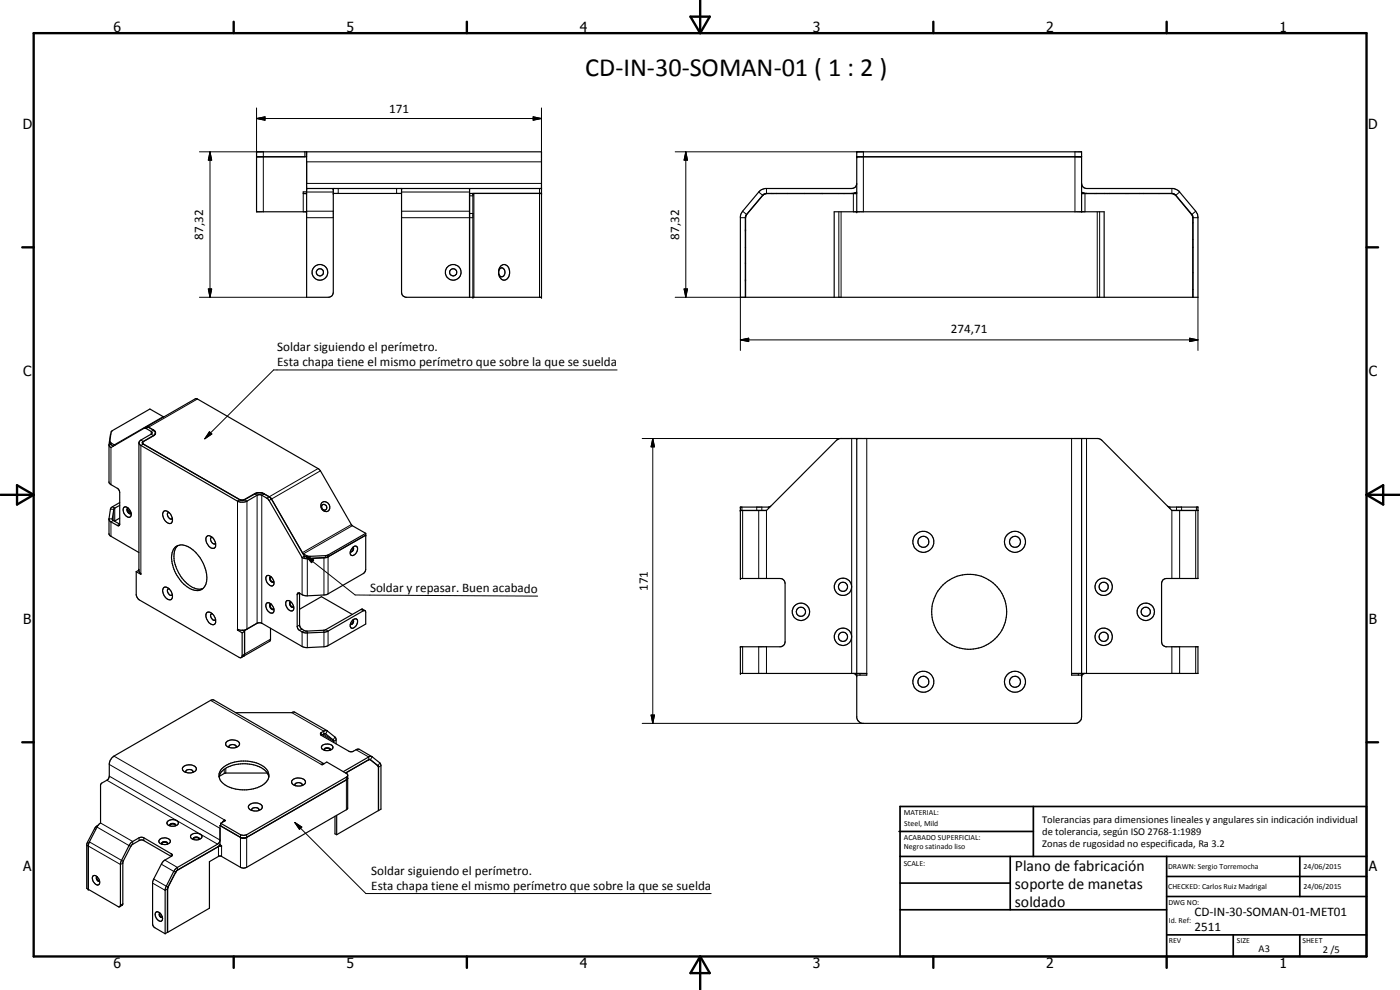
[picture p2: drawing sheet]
<svg xmlns="http://www.w3.org/2000/svg" width="420mm" height="297mm" viewBox="0 0 420 297" stroke-linecap="round" stroke-linejoin="round" font-family="sans-serif">
<g fill="none" stroke="#000" stroke-width=".35">
<path d="M77 47h15M91.5 45.6v1.4M92 45.6v43.6h6.8l.8-.4 .4-.8v-31.4M92 57.6h-1v.5h1M92 56.6h70.5M100 58h20.5M120.5 56.6v31.1l.4 1.1 .8 .4h40.8v-43.6h-85.5v17.9h15M140.9 58h21.6M140.9 56.6v32.6M141.9 58v31.2M228.9 58.6l-5 6-.2 .7M228.9 58.6l-4.8 5.7-.3 1"/>
<path d="M229.1 58.4l-.2 .2M230 58l27.1 .1M230 58l-.9 .4M230 58v.1M230.1 58.1l-1 .4M231.5 58v.1M232 58v.1M233.1 58v.1M236.3 58v.1M241.5 58v.1M246.5 58v.1M246.9 58l-.1 .1"/>
<path d="M253.3 58v.1M255.6 58v.1M256.7 57.8l-.7 .2M256.8 57.9l-.7 .1M257.1 55a1.45 1.45 0 0 1-1.5 1.6h-26l-1.1 .3-.5 .4-5.1 6.1-.7 1.5v24.3h137.3l-.1-24.7-.6-1.1-5-6.1-1.7-.7h-26a1.52 1.52 0 0 1-1.5-1.6M257.1 57.7l-.4 .1M257.1 47h67.5M257.1 57.7l-.3 .2M324.6 57.7l.3 .1M324.6 57.7l.3 .2M324.9 57.8l.8 .2M324.9 57.9l.7 .1"/>
<path d="M328.6 58v.1M329.1 58v.1M331.4 58l.1 .1M332.5 58v.1M332.9 58v.1M337.9 58v.1M338.5 58v.1M342 58v.1M343.1 58v.1M347.9 58v.1M351.7 58.1l.8 .2 .4 .3M351.7 58l-27.1 .1"/>
<path d="M351.7 58l.3 .1M351.7 58v.1M352.2 58.2l.6 .4M352.8 58.6l5.1 6.2 .1 24.4M352.9 58.6l5.1 6.2v24.4M150.3 79.8a1.64 1.64 0 0 1 1.8-.1 1.64 1.64 0 0 1 .8 1.6 2.1 2.1 0 0 1-1.9 2.7 2.63 2.63 0 0 1-.7-4.2zM223.7 65.3v23.9M223.7 74.2h.1M223.7 79h.1M223.7 69h.1M223.7 65.3h.1M223.7 69.2h.1"/>
<path d="M223.8 65.3v23.9M257.1 63.5v-17.9h67.5v17.9M358 74.2h.1M358 71.9h.1M358 66.8h.1M149.6 81.6a.98 .98 0 0 1 1-1.3 .98 .98 0 0 1 .9 1.3 .98 .98 0 0 1-.4 1.3 .98 .98 0 0 1-1.3-.5l-.2-.6M223.7 84h.1M223.7 84.2h.1M250.3 89.2v-25.7h81.1v25.7M358 86.9h.1M358 81.8h.1M33 132.6l1.6 .9"/>
<path d="M33.3 130.2l-.6 3.1v11.5l.6 .6 2.1 1.2 .4 .7 .1 10M41.7 133l.6 .6 29.2 16.9 .7 .2 1.7-.2 3.9-2.1 .6 .1 1.9 1.1 10.4 17.7M42.7 133l29.3 16.9M42.8 133l29.4 17h1l3.8-2M43.2 128.5l.6 .1 1.7 .9 .1 .4-.2 .4-3.1 1.7-.6 .8v38.5l.6 1-1.4-.8M43.2 128.5l-9.9 5.8-.6-.7M43.9 128.1l.7 .1M43.9 128.1l-.7 .4M43.9 128.1l14.7-8.4 .5-.1 36.6 21.1 .5 .6 9.3 16.2 4.3 2.5M44.6 128.2l1.7 1 .4 .6M44.6 128.2l1.7 1M46.5 129.4l.1 .8"/>
<path d="M46.6 130l-.3 .5-3.6 2.1v.4M46.6 130.2l-.5 .5-3 1.8-.4 .6M46.7 130l-.1 .2M49.2 125.1l-4.2-2.4-11.5 6.7-.5 3.7 .9 .7M257.1 131.6v83.8l.3 .7 .7 .7 .7 .2h64.1a2.07 2.07 0 0 0 1.7-1.9v-83.5M32.7 155.9l.4 .5 2.3 1.3h.4l.1-.4M35.9 151.6l-1.7 1.1-.5 3 .2 .4 2 1.2M35.9 150.8l-2.7 1.8a21.9 21.9 0 0 0-.4 7.8l8.9 5.4M35.9 155.4l-1.5 1M37.1 152.3a1.34 1.34 0 0 1 2 .9 1.21 1.21 0 0 1-.4 2 2.25 2.25 0 0 1-1.6-2.9zM38.3 153.2l.3-.2 .6 1.1M38.3 152.5v.8l.8 .8"/>
<path d="M38.5 152.5l-.2 .1a1.07 1.07 0 0 0 .8 1.5M39.2 153.6l-.2 .1M39.3 153.9l-.2 .2M49.1 153.4a2.07 2.07 0 0 1 2.5 1.8 1.08 1.08 0 0 1 .1 1.3 1.08 1.08 0 0 1-1.2 .5 2.72 2.72 0 0 1-1.4-3.6zM50.7 153.8a1.05 1.05 0 0 0 .1 1.8l.7 .1 .2-.2M72.1 150h.9M77 147.9l1.3-.1 2.5 1.3M77.7 147.8l-1 .2-3.5 2M78.1 147.8l.3 .1M78.6 147.9l2.2 1.2M80.8 149.1l.7 .6 9.8 17.2M96.6 151.6a.84 .84 0 0 1 1.4 .3 .84 .84 0 0 1-.8 1.1 1.05 1.05 0 0 1-.6-1.4z"/>
<path d="M96.6 150.8a1.51 1.51 0 0 1 2.2 .6 1.51 1.51 0 0 1-.9 2.1 1.68 1.68 0 0 1-1.4-.9 1.68 1.68 0 0 1 .1-1.8zM222.2 153.2h7.8l21-21.1 1.1-.5h77.5l1.1 .5 21 21.1h7.8M231.2 152l-.4 .1h-8.6v21.5h11.9l.6 .1 .7 .5 .2 .8v17.8l-.2 .6-1 .7h-12.2v8h37.9v.5h-3M350.4 151.8l.5 .3h8.6v21.5h-9.4l-.6 .1-.6 .5-.3 .8v17.8l.4 .8 .8 .5h9.7v8h-37.9v.5h3M40.9 171.5v7.1l.7 1.3 30.5 17.5 .6-.5v-7M41.6 171.1l.1 .1M41.6 171.1l-.7 .4M41.6 170.9h.1M41.6 170.9v.2M41.7 170.8l-.1 .1M50.7 176.7h-.1a1.15 1.15 0 0 0 .4 1.9l.7-.2M50.7 176.7l-.7-.5a1.02 1.02 0 0 0-1.2 .4 1.02 1.02 0 0 0 .1 1.2 2.03 2.03 0 0 0 2.6 1.9l.2-1.3"/>
<path d="M50.7 176.7l.7 .8 .3 .9M52.5 164.3a4.2 4.2 0 0 1 5.5 .8 11.4 11.4 0 0 1 4 9.4 3.1 3.1 0 0 1-5 2.1 10.9 10.9 0 0 1-5.3-10.8zM53.4 163.7a6.4 6.4 0 0 0-.4 6.9 10.4 10.4 0 0 0 6.2 6.1l1.7-.1M62 161a1.54 1.54 0 0 1 2.3 1.1 1.55 1.55 0 0 1-.1 2.4 2.4 2.4 0 0 1-2.3-2.1zM63.7 161.2a1.07 1.07 0 0 0-.5 1.2 1.07 1.07 0 0 0 1 .8l.5-.2M80 172.9a1.47 1.47 0 0 1 2.1 1.2 1.06 1.06 0 0 1-.7 1.7 2.38 2.38 0 0 1-1.4-2.9zM81.1 173.2a1.16 1.16 0 0 0 1 1.5M81.1 173.1a.99 .99 0 0 0 0 1.1 .99 .99 0 0 0 1 .4l.1-.1M81.4 173.1l-.3 .1M89.9 178h-.5l-.2 .4v9.6l.2 .7a3.6 3.6 0 0 0 2.8 1.2l6-.4 11-6.3 .5 .2 .1 3.8-11.3 6.5-.9 .3-5.4 .3-1.3-.2-12.7-7.2-1 .1-3.8 2.2M89.9 178l.1 10a2.54 2.54 0 0 0 2.1 1.4l5.3-.3 11.1-6.3 1 .4M91.3 166.9l-.6 .4"/>
<path d="M91.3 166.9h.2M91.3 166.9l1.6 .6 5.4-.4M98.5 167l-1.3 .4-5 .2-1.5-.3M105.8 164.3l.6-.4h.4a1.57 1.57 0 0 1-.4 2.5l-.6 .3-.5-.2-.2-.3 .2-1.1zM105.8 164.3l.2 .1M106 164.4a.99 .99 0 0 1-.8 1.1M106 164.4a.79 .79 0 0 1-.1 .8 .79 .79 0 0 1-.8 .3M109.8 160v10.9l-.6 1.1-11.3 6.4-6 .4-1-.2-1-.6M109.8 160.6l-11.3 6.4M109.8 160l-11.7 6.7-5.5 .2-.6-.1-1.2-1M62 183.9a1.45 1.45 0 0 1 2.2 .8 1.99 1.99 0 0 1 0 2.7 2.64 2.64 0 0 1-2.2-3.5zM63.7 184.1h-.2a1.09 1.09 0 0 0 .3 1.8l.7 .2 .2-.3"/>
<path d="M71.3 189.1l1.4 .8M71.5 188.9l1.7 .2M71.5 188.9l-.2-.1v.3M71.5 188.9l-.2 .2M72.8 189.1l.6 .4-.7 .4M72.9 189.1v.1M73.1 196.9l-.7 .4M73.2 189.1l.2 .1M73.4 189.2v7.3l-.3 .4M74.1 188.8l-.9 .3M80 181.1a1.63 1.63 0 0 1 2.2 1.4v.6a.91 .91 0 0 1-.7 .9 .91 .91 0 0 1-1-.6 2.28 2.28 0 0 1-.5-2.3zM81.1 181.4v.1a1.18 1.18 0 0 0 1 1.3"/>
<path d="M81.1 181.3a.99 .99 0 0 0 0 1.1 .99 .99 0 0 0 1 .4l.1-.1M81.2 188.5v3.5l-.2 .3-7.9 4.6M81.4 181.2l-.3 .2M85.9 180.4l.7-.2a2.48 2.48 0 0 1 1.5 2.7 1.22 1.22 0 0 1-2-.7l-.3-.9zM87.2 180.6a1.12 1.12 0 0 0 .8 1.6M87.2 180.6a.98 .98 0 0 0-.1 1.1 .98 .98 0 0 0 .9 .5M87.2 180.6h.1M88.1 182l-.1 .2M89.9 182.8l6.6-3.8 9.2 5.4M105.1 187.2l.1 .2M105.8 186.1a.84 .84 0 0 1 .8-.4 .84 .84 0 0 1 .7 .5 2.12 2.12 0 0 1-1.7 2.3 1.49 1.49 0 0 1 .2-2.4zM105.8 186.1l.2 .1"/>
<path d="M106 186.2l-.1 .7-.6 .4M106 186.2a.85 .85 0 0 1-.8 1.1M70.7 213.8h16.9l.6-.2 10 5.6M256.1 202.1l.6 .2 .4 .8M258.1 202.1v.5M323.6 202.1v.5M325.6 202.1l-.8 .3-.2 .7M54.9 230.2a2.89 2.89 0 0 1 3.9 .1l.2 .4a2.5 2.5 0 0 1-4.2 .3zM55.8 231.8l-.1-.2a1.2 1.2 0 0 1 1.1-.7 1.2 1.2 0 0 1 1.1 .7v.2M65.7 233.1a6 6 0 0 1 5.2-3.7 10.2 10.2 0 0 1 9.1 2.2l.7 1.5M66.5 230.7a10.5 10.5 0 0 1 13.5 .2 2.99 2.99 0 0 1-1.2 4.7 11.1 11.1 0 0 1-12.1-.8 2.84 2.84 0 0 1-.2-4.1zM68 222.5a2.62 2.62 0 0 1 3.9 .7 2.42 2.42 0 0 1-4.2 .1z"/>
<path d="M68.8 224.3a.88 .88 0 0 1 .4-.9 .88 .88 0 0 1 1 0l.6 .3v.6M80.3 231.9h-12.5l-2 1.1M87.8 234a2.83 2.83 0 0 1 3.8 .4 1.32 1.32 0 0 1-1.5 1.4 2.02 2.02 0 0 1-2.6-1zM88.6 235.7a.87 .87 0 0 1 .4-.9 .87 .87 0 0 1 .9 .1l.6 .2 .1 .6M96.4 220.6l-.2-.3 .1-.4 1.1-.7 .8 .1 2.5 2 .2 .4v1.5M96.4 220.6l1.2-.5 2.5 2v.7M96.4 220.6l8.4 4.9 .9 .1 1.4-.8h.6l3.9 2.2M96.7 223.7a2.21 2.21 0 0 1 3.2 .5 2.01 2.01 0 0 1-3.4 .1zM97.3 225a1.11 1.11 0 0 1 1.8 0M97.3 225l.1-.4 .8-.2 .8 .2 .1 .4M97.3 225l.1 .1M99.1 225l-.1 .1"/>
<path d="M103 231.5l7.9-4.5 .8 .1 2.3 1.8 .3 .8v13.1l-.7 .4M103.7 231.9l7.2-4.1zM104.3 233.6l-.3 .4-30.4 17.4-1.3-.1-6.3-3.6M104.3 232.7l-.3 .5-30.2 17.3h-1.5l-6.1-3.5M110.9 227.8l.3 .1M110.9 227.9l.3 .1M110.9 227.8l.2 .2M111.2 227.9l2.3 2M111.2 228l2.3 1.9M113.5 229.9l.1 13.3M113.5 229.9l.1 .3M26.5 253.8l.3-1.2 2.5-4.8 .9-.9v-11.4l.4-.6 1.9-1.2 .3-.7v-4a3.6 3.6 0 0 1 1.4-2.1l29-16.8 .8-.1 33.2 19.2-.8 .2 .3 .1 1.4-.9 6.2 3.9v10.1l-.3 .4-30.4 17.4-1.3-.1-6.1-3.5-.6 .2-2.7 1.5v14l-12.6 7.2"/>
<path d="M26.5 253.7v13.1M29.4 247.6l-.9 .9-2.4 4.7-.1 13.4 .5 .2M47.9 251.9a2.15 2.15 0 0 1 3.2 .4 1.97 1.97 0 0 1-3.4 .1zM48.5 253.2a1.15 1.15 0 0 1 1.8 0M48.5 253.2a.97 .97 0 0 1 .9-.7 .97 .97 0 0 1 .9 .7M48.5 253.2v.1M50.3 246.4a2.15 2.15 0 0 1 3.2 .5 2 2 0 0 1-3.4 .2zM50.3 253.2l-.1 .1M50.9 247.5a1.09 1.09 0 0 1 1.8 0v.1M51 247.5l.1-.1a1.21 1.21 0 0 1 1.6 .2M51 247.5v.3M51.4 257l.3-.4-.1-.4-8.6-4.9-1.3 .1-2.4 1.5-3.2 6.2v12.5l-.1 .4"/>
<path d="M51.4 257l-8.4-4.9h-1.1l-2.2 1.3-2.8 5.2v12.6l-.2 .4-.8 .4M51.4 257l-2.4 1.4-3.2 6.3v12.7l.7 1 3.1 1.8M52.7 247.6v.2M57.4 250.5a2.32 2.32 0 0 1 3.2 .3 1.81 1.81 0 0 1-2.7 1 .83 .83 0 0 1-.5-1.3zM58 251.8a.97 .97 0 0 1 .9-.7 .97 .97 0 0 1 .9 .7M58 251.8a1.12 1.12 0 0 1 1.8 0M58 251.8l.1 .1M59.8 251.8l-.1 .1M66 253.5h.1M66 252.1l-.1 .5-.6 .7-12.3 7.1-.9 1.1-2.5 5.4v13.3M66 253.4l-.7 .7-12.1 7M66 247.7v5.7"/>
<path d="M66 253.4l.5 .3v.3l-.8-.1-12.4 7.2M66.2 247.5v.1M66.2 247v.8M66.2 247.6l-.2 .1M67.4 246l.3 .2-1.5 .8M67.4 246v.3M67.4 246l-.7 .8M74.7 241.6a2.56 2.56 0 0 1 4 .5 2.46 2.46 0 0 1-4.1 .3zM75.6 243.2a.79 .79 0 0 1 .3-.8 .79 .79 0 0 1 .8-.1l.9 .3v.6M100.5 244.9v5.3l.5 .2M101 244.6v5.8M113.6 243.2h.1"/>
<path d="M113.6 243.2l-12.6 7.2M26.5 266.8l8.9 5.2h.6M27.9 262.8a1.21 1.21 0 0 1 1.7 .9 1.1 1.1 0 0 1-.4 1.9 2.1 2.1 0 0 1-1.3-2.8zM29.1 263.1a.87 .87 0 0 0 .7 1.2M29.2 263.1a.72 .72 0 0 0-.1 .9 .72 .72 0 0 0 .8 .3M46.6 273.9a1.13 1.13 0 0 1 1.9 .6 1.13 1.13 0 0 1-.4 1.9 2.21 2.21 0 0 1-1.5-2.5zM47.8 274.1l.2-.1 .2 1 .5 .2a.75 .75 0 0 1-.8-.3 .75 .75 0 0 1-.1-.8zM47.9 274h.1M50.2 279.7l-.6 .5M50.2 279.7h.1M50.3 266.3l-.1 13.4M50.4 266.3l-.1 13.4"/>
<path d="M52.7 261.7l-2.4 4.6M52.9 261.3l-.2 .4M53 261.3l-.3 .4M53.2 261.1l-.3 .2"/>
<circle cx="96" cy="81.7" r="1.07"/>
<circle cx="96" cy="81.7" r="2.36"/>
<circle cx="136" cy="81.7" r="1.07"/>
<circle cx="136" cy="81.7" r="2.35"/>
<circle cx="253" cy="176.1" r="2.6"/>
<circle cx="253" cy="176.1" r="1.38"/>
<circle cx="277.1" cy="162.6" r="3.1"/>
<circle cx="277.1" cy="162.6" r="1.66"/>
<circle cx="304.6" cy="162.6" r="1.66"/>
<circle cx="304.6" cy="162.6" r="3.2"/>
<circle cx="331.2" cy="176.1" r="2.6"/>
<circle cx="331.2" cy="176.1" r="1.38"/>
<circle cx="240.3" cy="183.6" r="2.6"/>
<circle cx="240.4" cy="183.6" r="1.38"/>
<circle cx="253" cy="191.1" r="2.6"/>
<circle cx="253" cy="191.1" r="1.38"/>
<circle cx="290.9" cy="183.6" r="11.2"/>
<circle cx="331.2" cy="191.1" r="1.37"/>
<circle cx="331.2" cy="191.1" r="2.6"/>
<circle cx="343.9" cy="183.6" r="1.39"/>
<circle cx="343.9" cy="183.6" r="2.6"/>
<circle cx="277.1" cy="204.6" r="3.2"/>
<circle cx="277.1" cy="204.6" r="1.67"/>
<circle cx="304.6" cy="204.6" r="3.1"/>
<circle cx="304.6" cy="204.6" r="1.65"/>
</g>
<g fill="none" stroke="#000" stroke-width=".3">
<path d="M77 35.6l2.5-.5v1zM77 35.6h85.5M77 32.4v14.6M160 35.1l2.5 .5-2.5 .5zM162.5 32.4v13.2M59.8 45.6h19.2v17.9M63 45.6l.5 2.4h-1zM63 45.6v43.6M91 58.1v5.4M92 57.6h8M92 55h70.5M92 48.6h70.5"/>
<path d="M101.5 56.6v1.4M119 56.6v1.4M120.5 57.6h20.4M140.9 58.8h1M142.2 58v31.2M161.9 56.6v32.6M202.6 45.6h56.5v17.9M205.8 45.6l.5 2.4h-1zM205.8 45.6v43.6M227.7 57.6l1.2 1M230 56.6v1.4M232 58v.1"/>
<path d="M251.7 58v.1M252.4 58v.1M256.1 58.1v5.4M322.6 45.6v17.9M325.6 58.1v5.4M351.7 56.6v1.4M354 57.6l-1.1 1M92 65.3h8M92 63.4h8M120.5 65.3h21.4M120.5 63.4h20.4M140.9 64.1h1"/>
<path d="M222.2 65.3h1.5M222.9 63.4l1.2 .9M251.7 63.5v25.7M252.4 63.5v25.7M329.3 63.5v25.7M330 63.5v25.7M358 65.3h1.5M358.8 63.4l-1.1 .9M59.8 89.2h32.2M62.5 86.7h1l-.5 2.5zM202.6 89.2h21.2M205.3 86.7h1l-.5 2.5z"/>
<path d="M222.2 89.2v16M359.5 89.2v16M59.3 119.7l-15.5 8.9M185.2 111h-103.1l-20.6 20.7M222.2 102l2.5-.5v1zM222.2 102h137.3M357 101.5l2.5 .5-2.5 .5zM33.3 134.3v11.1M33.3 132.9v.6M42.3 132l.7 .5M43 133.3l-.7 .3v38.5M46 129l-.6 .5v.8l.6 .4"/>
<path d="M46 130.7h.1M46.1 129.1h.1M49 125l-14.7 8.5v.2M62.9 129.5l.7 .7-2.1 1.5zM192.7 131.6h67.4v70.5M195.9 131.6l.5 2.5h-1zM195.9 131.6v85.4M255.6 131.6v70.5M321.6 131.6v70.5M326.1 131.6v70.5M32.7 155.7l1 .1M33.1 152.8h1.1v3.5"/>
<path d="M33.7 152.1l.7 .3v3.9M34 156.2l-.7 .4v4.3M35.9 157.3l-.7 .3M72 149.9l-.7 .5v38.4M73.3 149.9v.1M73.4 149.9l.7 .5v38.4M76.4 148.1v.1M76.5 148.2l.7 .4v38.4M79.2 148.1h.1M79.3 148.2l-.7 .4v38.4M95.5 140.6l-15.4 8.9M96.2 141.3l-15.4 8.9"/>
<path d="M105.4 157.4l-14.6 8.4M105.7 157.7l-14.6 8.5v.2M222.7 152.1v1.1M222.9 153.2v20.4M227.1 152.1v1.1M227.7 153.2v20.4M228.6 152.1v1.1M230 153.2v20.4M230.6 152.1v.5M351.1 152.1v.5M351.7 153.2v20.4M353.1 152.1v1.1"/>
<path d="M354 153.2v20.4M354.6 152.1v1.1M358.8 153.2v20.4M359.1 152.1v1.1M89.9 178l-.7 .4M90.7 167.3v11.1M91.9 166.9l2.2 1.1-.6 .8zM91.9 166.9l14.7 11.6 54.8 .4M92 166.8v.5M92.2 167.6v11.2M93.1 166.9v.6M97.2 167.4v11.1"/>
<path d="M97.7 166.7v.6M98.5 167v11.2M98.5 166.5v.5M81.2 191.8l-8.5 4.9M89.9 187.5l-.7 .5M90.6 188.8l-.7 .3M91.3 189.2l-.6 .4v4.4M92.1 189.4l.1 4.9M97.1 189.1l.1 5M97.7 188.9l.8 .5v4.3M108.3 182.9l.7 .4M222.9 194.1v8"/>
<path d="M227.7 194.1v8M230 194.1v8M351.7 194.1v8M354 194.1v8M358.8 194.1v8M63.2 210.1l33.2 19.3M87.6 213.8l9.6 5.6v.8M96.4 219.8v.8M98.2 219.3l-.6 .8M192.7 217h66.4M195.4 214.5h1l-.5 2.5zM32.1 234.1l33.2 19.2"/>
<path d="M32.8 232.9l33.2 19.2M32.8 229.4l33.2 19.1M34.2 226.9l33.2 19.1M67.3 230.8v1.3M67.8 230.5v1.4M96.7 220.4l3.4 2 .8-.4M97.1 220.3l2.9 1.7 .5-.9M104 233.2v9.8M106.8 225l3.8 2.1v.9M110.6 228h.1M111.7 227.1l-.6 .8M113.6 230.2h.1"/>
<path d="M114 228.9l-.6 .8-.2-.1M114.3 229.7l-.7 .5M26 253.6l.5 .3M26.2 252.7l.5 .3M26.5 253.8l9.6 5.6 .8-.4M26.8 252.6l10.2 5.8M28.4 248.7l.3 .2M29.1 247.9h.1M29.1 248.2l10.2 5.7M30.2 246.9l9.6 5.6v.8M41.7 251.4v.8M43.2 251.4v.8"/>
<path d="M48.4 259.3l4.3 2.4M49.5 258.1l3.7 2.2v.8M51.4 256.2v.8M65.6 254v3M66.5 254v3M72.2 250.4v9.8M74 250.4v9.8M88.5 246.8l2.1 1.4-.7 .6zM88.5 246.8l21.3 21.3h103.6M36.9 271.2l-.8 .4M45.8 265l3.8 2.1 .7-.4M46.1 263.7l4.3 2.4"/>
<path d="M50.4 266.1h.1M52.7 261.7h.1M53.2 261.1h.1"/>
</g>
<g fill="#000">
<circle cx="92" cy="56.6" r=".18"/>
<circle cx="100" cy="56.6" r=".18"/>
<circle cx="100" cy="58" r=".18"/>
<circle cx="120.5" cy="56.6" r=".18"/>
<circle cx="140.9" cy="58" r=".18"/>
<circle cx="140.9" cy="56.6" r=".18"/>
<circle cx="141.9" cy="58" r=".18"/>
<circle cx="162.5" cy="56.6" r=".18"/>
<circle cx="162.5" cy="58" r=".18"/>
<circle cx="257.1" cy="47" r=".18"/>
<circle cx="257.1" cy="45.6" r=".18"/>
<circle cx="257.1" cy="63.5" r=".18"/>
<circle cx="141.9" cy="89.2" r=".18"/>
<circle cx="162.5" cy="89.2" r=".18"/>
<circle cx="257.1" cy="131.6" r=".18"/>
<circle cx="222.2" cy="152.1" r=".18"/>
<circle cx="222.2" cy="153.2" r=".18"/>
<circle cx="89.9" cy="178" r=".18"/>
<circle cx="91.3" cy="166.9" r=".18"/>
<circle cx="109.8" cy="160.6" r=".18"/>
<circle cx="222.2" cy="173.6" r=".18"/>
<circle cx="222.2" cy="194.1" r=".18"/>
<circle cx="222.2" cy="202.1" r=".18"/>
<circle cx="26.5" cy="266.8" r=".18"/>
</g>
<g fill="none" stroke="#000" stroke-width=".71">
<path d="M10.1 9.9h400v277.1h-400zM70.1 6.5v3.4M140.1 6.5v3.4M207.2 5h5.8l-2.9 4.9zM210.1 0v9.9M280.1 6.5v3.4M350.1 6.5v3.4M6.7 74.2h3.4M410.1 74.2h3.5M.1 148.5h10M5.1 145.6l5 2.9-5 2.9zM410.1 148.5h10"/>
<path d="M410.1 148.5l5-2.9v5.8zM6.7 222.7h3.4M410.1 222.7h3.5M70.1 287v3.4M140.1 287v3.4M210.1 287v10M210.1 287l2.9 5h-5.8zM280.1 287v3.4M350.1 287v3.4"/>
</g>
<g fill="none" stroke="#000" stroke-width=".51">
<path d="M269.8 249.5h40.3M270.1 242h140v45h-140zM270.1 257h140M303.2 257v16M310.1 242v15M350.1 257v30M390.1 257v12M270.1 265h33.1M270.1 273h80M350.1 269h60M350.1 263h60M350.1 280.5h60"/>
<path d="M370.1 280.5v6.5M390.1 280.5v6.5"/>
</g>
<g fill="#000">
<path d="M77 35.6l2.5-.5v1zM160 35.1l2.5 .5-2.5 .5zM63 45.6l.5 2.4h-1zM205.8 45.6l.5 2.4h-1zM62.5 86.7h1l-.5 2.5zM205.3 86.7h1l-.5 2.5zM222.2 102l2.5-.5v1zM357 101.5l2.5 .5-2.5 .5zM62.9 129.5l.7 .7-2.1 1.5zM195.9 131.6l.5 2.5h-1zM91.9 166.9l2.2 1.1-.6 .8zM195.4 214.5h1l-.5 2.5z"/>
<path d="M88.5 246.8l2.1 1.4-.7 .6z"/>
</g>
<text font-size="7.9" x="175.6" y="22.9">CD-IN-30-SOMAN-01 ( 1 : 2 )</text>
<g font-size="4.7">
<text x="304.6" y="261.2">Plano de fabricación</text>
<text x="304.6" y="266.6">soporte de manetas</text>
<text x="304.6" y="272">soldado</text>
</g>
<g font-size="4.2">
<text x="34" y="9.6">6</text>
<text x="104" y="9.6">5</text>
<text x="174" y="9.6">4</text>
<text x="244" y="9.6">3</text>
<text x="314" y="9.6">2</text>
<text x="384" y="9.6">1</text>
<text x="6.8" y="38.7">D</text>
<text x="410.6" y="38.7">D</text>
<text x="7" y="112.9">C</text>
<text x="410.8" y="112.9">C</text>
<text x="7" y="187.1">B</text>
<text x="410.8" y="187.1">B</text>
<text x="7" y="261.4">A</text>
<text x="410.8" y="261.4">A</text>
<text x="34" y="290.4">6</text>
<text x="104" y="290.4">5</text>
<text x="174" y="290.4">4</text>
<text x="244" y="290.4">3</text>
<text x="314" y="290.4">2</text>
<text x="384" y="290.4">1</text>
</g>
<g font-size="3.9">
<text x="116.8" y="34">171</text>
<text x="60.9" y="71.9" transform="rotate(-90 60.9 71.9)">87,32</text>
<text x="203.8" y="71.9" transform="rotate(-90 203.8 71.9)">87,32</text>
<text x="285.4" y="99.9">274,71</text>
<text x="83.2" y="105.5">Soldar siguiendo el perímetro.</text>
<text x="83.2" y="109.9">Esta chapa tiene el mismo perímetro que sobre la que se suelda</text>
<text x="111.1" y="177.5">Soldar y repasar. Buen acabado</text>
<text x="194.4" y="177.3" transform="rotate(-90 194.4 177.3)">171</text>
<text x="111.4" y="262.6">Soldar siguiendo el perímetro.</text>
<text x="111.4" y="267">Esta chapa tiene el mismo perímetro que sobre la que se suelda</text>
<text x="358.5" y="275">CD-IN-30-SOMAN-01-MET01</text>
<text x="358.5" y="279.4">2511</text>
</g>
<g font-size="3.1">
<text x="312.7" y="246.8">Tolerancias para dimensiones lineales y angulares sin indicación individual</text>
<text x="312.7" y="250.4">de tolerancia, según ISO 2768-1:1989</text>
<text x="312.7" y="254">Zonas de rugosidad no especificada, Ra 3.2</text>
<text x="377.7" y="285.6">A3</text>
<text x="397" y="285.9">2 /5</text>
</g>
<g font-size="2.4">
<text x="271.2" y="244.4">MATERIAL:</text>
<text x="271.3" y="252">ACABADO SUPERFICIAL:</text>
<text x="271.4" y="247.9">Steel, Mild</text>
<text x="271.3" y="254.6">Negro satinado liso</text>
<text x="271.2" y="259.7">SCALE:</text>
<text x="350.6" y="260.8">DRAWN: Sergio Torremocha</text>
<text x="391.2" y="260.6">24/06/2015</text>
<text x="350.6" y="266.9">CHECKED: Carlos Ruiz Madrigal</text>
<text x="391.2" y="266.7">24/06/2015</text>
<text x="350.6" y="271.4">DWG NO:</text>
<text x="350.8" y="276.9">Id. Ref:</text>
<text x="350.8" y="282.8">REV</text>
<text x="371.2" y="282.9">SIZE</text>
<text x="390.9" y="282.9">SHEET</text>
</g>
</svg>
